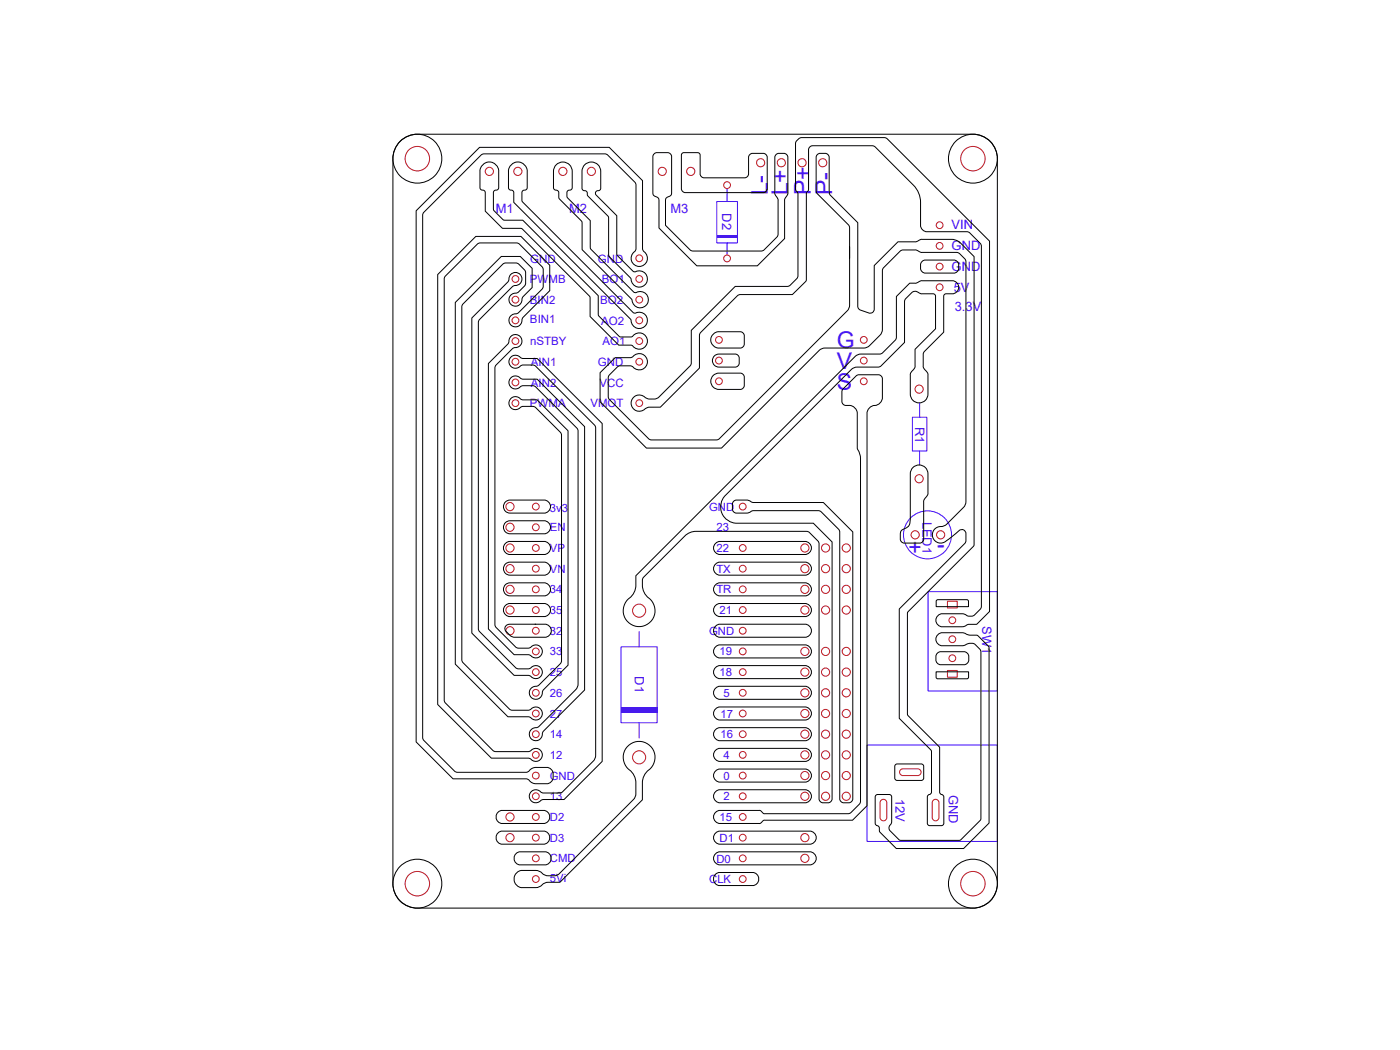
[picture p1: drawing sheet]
<svg xmlns="http://www.w3.org/2000/svg" width="305mm" height="229mm" viewBox="0 0 305 229" stroke-linecap="round" stroke-linejoin="round" font-family="sans-serif">
<!-- layer: TopSilkLayer -->
<g fill="#4310fd">
<path d="M135.2 154h7.9v1.2h-7.9z"/>
<path d="M156.1 51.2h4.5v.6h-4.5z"/>
</g>
<g fill="none" stroke="#4310fd" stroke-width=".22">
<path d="M158.3 52.9h-2.2v-9h4.5v9h-2.3v2.6M158.3 41v2.9M198.6 90.8h3.2v7.4h-3.2zM200.2 98.2v3M200.2 87.7v3.1M139.1 137.5v3.3M202.1 128.8h15v21.6h-15zM135.2 140.8h7.9v16.6h-7.9zM139.1 157.4v3.3M188.8 162.2h28.3v21h-28.3z"/>
<circle cx="201.9" cy="116.4" r="5.2"/>
</g>
<!-- layer: MOSFET -->
<g fill="none" stroke="#000" stroke-width=".22">
<path d="M87.1 30.8l1.5-1.1 1.2-.4 1.1-.1h120.9a5.3 5.3 0 0 1 5.3 5.3v157.9a5.3 5.3 0 0 1-5.3 5.3h-120.9a5.3 5.3 0 0 1-5.4-5.3v-157.9l.2-1.1 .3-1.1z"/>
<circle cx="90.9" cy="34.5" r="5.3"/>
<circle cx="211.8" cy="34.5" r="5.3"/>
<circle cx="90.9" cy="192.4" r="5.3"/>
<circle cx="211.8" cy="192.4" r="5.3"/>
</g>
<!-- layer: Holes -->
<g fill="none" stroke="#c11b1b" stroke-width=".22">
<path d="M206.3 130.9h2.1v1.5h-2.1zM206.3 146h2.1v1.4h-2.1zM191.8 174.2a.73 .73 0 0 1 .8-.1 .73 .73 0 0 1 .5 .7v3.2a.73 .73 0 0 1-.8 .7 .73 .73 0 0 1-.7-.7v-3.2zM196.1 167.6l.5-.2h3.2a.73 .73 0 0 1 .7 .7 .73 .73 0 0 1-.7 .8h-3.2a.73 .73 0 0 1-.7-.5 .73 .73 0 0 1 .2-.8zM203.2 174.2a.73 .73 0 0 1 .8-.1 .73 .73 0 0 1 .4 .7v3.2a.73 .73 0 0 1-.7 .7 .73 .73 0 0 1-.7-.7v-3.2z"/>
<circle cx="90.9" cy="34.5" r="2.66"/>
<circle cx="106.5" cy="37.3" r=".89"/>
<circle cx="112.7" cy="37.3" r=".89"/>
<circle cx="122.5" cy="37.3" r=".89"/>
<circle cx="128.7" cy="37.3" r=".89"/>
<circle cx="144.2" cy="37.3" r=".89"/>
<circle cx="150.4" cy="37.3" r=".89"/>
<circle cx="165.6" cy="35.4" r=".89"/>
<circle cx="170.1" cy="35.4" r=".89"/>
<circle cx="174.6" cy="35.4" r=".89"/>
<circle cx="179.1" cy="35.4" r=".89"/>
<circle cx="211.8" cy="34.5" r="2.66"/>
<circle cx="139.2" cy="56.2" r=".74"/>
<circle cx="158.3" cy="40.3" r=".74"/>
<circle cx="158.3" cy="56.3" r=".74"/>
<circle cx="204.6" cy="53.5" r=".74"/>
<circle cx="204.6" cy="49" r=".74"/>
<circle cx="204.6" cy="58" r=".74"/>
<circle cx="112.2" cy="74.3" r=".74"/>
<circle cx="112.2" cy="69.8" r=".74"/>
<circle cx="112.2" cy="65.2" r=".74"/>
<circle cx="112.2" cy="78.8" r=".74"/>
<circle cx="112.2" cy="60.7" r=".74"/>
<circle cx="139.2" cy="74.3" r=".74"/>
<circle cx="139.2" cy="69.8" r=".74"/>
<circle cx="139.2" cy="65.2" r=".74"/>
<circle cx="139.2" cy="78.8" r=".74"/>
<circle cx="139.2" cy="60.7" r=".74"/>
<circle cx="156.5" cy="74" r=".74"/>
<circle cx="156.5" cy="78.5" r=".74"/>
<circle cx="188.1" cy="78.5" r=".74"/>
<circle cx="188.1" cy="74" r=".74"/>
<circle cx="204.6" cy="62.5" r=".74"/>
<circle cx="112.2" cy="87.8" r=".74"/>
<circle cx="112.2" cy="83.3" r=".74"/>
<circle cx="139.2" cy="87.8" r=".74"/>
<circle cx="156.5" cy="83" r=".74"/>
<circle cx="188.1" cy="83" r=".74"/>
<circle cx="200.1" cy="84.7" r=".89"/>
<circle cx="111" cy="110.3" r=".89"/>
<circle cx="111" cy="119.3" r=".89"/>
<circle cx="111" cy="114.8" r=".89"/>
<circle cx="116.7" cy="114.8" r=".74"/>
<circle cx="116.7" cy="110.3" r=".74"/>
<circle cx="116.7" cy="119.3" r=".74"/>
<circle cx="161.7" cy="110.3" r=".74"/>
<circle cx="161.7" cy="119.3" r=".74"/>
<circle cx="175.2" cy="119.3" r=".89"/>
<circle cx="179.7" cy="119.3" r=".89"/>
<circle cx="184.2" cy="119.3" r=".89"/>
<circle cx="199.3" cy="116.4" r=".89"/>
<circle cx="200.1" cy="104.2" r=".89"/>
<circle cx="204.8" cy="116.4" r=".89"/>
<circle cx="111" cy="128.3" r=".89"/>
<circle cx="111" cy="137.3" r=".89"/>
<circle cx="111" cy="132.8" r=".89"/>
<circle cx="111" cy="123.8" r=".89"/>
<circle cx="116.7" cy="123.8" r=".74"/>
<circle cx="116.7" cy="132.8" r=".74"/>
<circle cx="116.7" cy="128.3" r=".74"/>
<circle cx="116.7" cy="137.3" r=".74"/>
<circle cx="139.1" cy="132.9" r="1.42"/>
<circle cx="161.7" cy="123.8" r=".74"/>
<circle cx="161.7" cy="132.8" r=".74"/>
<circle cx="161.7" cy="128.3" r=".74"/>
<circle cx="161.7" cy="137.3" r=".74"/>
<circle cx="175.2" cy="128.3" r=".89"/>
<circle cx="175.2" cy="132.8" r=".89"/>
<circle cx="175.2" cy="123.8" r=".89"/>
<circle cx="179.7" cy="128.3" r=".89"/>
<circle cx="179.7" cy="123.8" r=".89"/>
<circle cx="179.7" cy="132.8" r=".89"/>
<circle cx="184.2" cy="128.3" r=".89"/>
<circle cx="184.2" cy="123.8" r=".89"/>
<circle cx="184.2" cy="132.8" r=".89"/>
<circle cx="207.3" cy="139.2" r=".74"/>
<circle cx="207.3" cy="135" r=".74"/>
<circle cx="116.7" cy="141.8" r=".74"/>
<circle cx="116.7" cy="159.8" r=".74"/>
<circle cx="116.7" cy="150.8" r=".74"/>
<circle cx="116.7" cy="146.3" r=".74"/>
<circle cx="116.7" cy="155.3" r=".74"/>
<circle cx="161.7" cy="141.8" r=".74"/>
<circle cx="161.7" cy="150.8" r=".74"/>
<circle cx="161.7" cy="159.8" r=".74"/>
<circle cx="161.7" cy="146.3" r=".74"/>
<circle cx="161.7" cy="155.3" r=".74"/>
<circle cx="175.2" cy="150.8" r=".89"/>
<circle cx="175.2" cy="159.8" r=".89"/>
<circle cx="175.2" cy="146.3" r=".89"/>
<circle cx="175.2" cy="155.3" r=".89"/>
<circle cx="175.2" cy="141.8" r=".89"/>
<circle cx="179.7" cy="159.8" r=".89"/>
<circle cx="179.7" cy="150.8" r=".89"/>
<circle cx="179.7" cy="155.3" r=".89"/>
<circle cx="179.7" cy="146.3" r=".89"/>
<circle cx="179.7" cy="141.8" r=".89"/>
<circle cx="184.2" cy="159.8" r=".89"/>
<circle cx="184.2" cy="150.8" r=".89"/>
<circle cx="184.2" cy="155.3" r=".89"/>
<circle cx="184.2" cy="146.3" r=".89"/>
<circle cx="184.2" cy="141.8" r=".89"/>
<circle cx="207.3" cy="143.3" r=".74"/>
<circle cx="111" cy="177.9" r=".89"/>
<circle cx="116.7" cy="168.8" r=".74"/>
<circle cx="116.7" cy="173.4" r=".74"/>
<circle cx="116.7" cy="164.4" r=".74"/>
<circle cx="116.7" cy="177.9" r=".74"/>
<circle cx="139.1" cy="164.9" r="1.42"/>
<circle cx="161.7" cy="173.4" r=".74"/>
<circle cx="161.7" cy="168.9" r=".74"/>
<circle cx="161.7" cy="164.4" r=".74"/>
<circle cx="161.7" cy="177.9" r=".74"/>
<circle cx="175.2" cy="173.4" r=".89"/>
<circle cx="175.2" cy="168.8" r=".89"/>
<circle cx="175.2" cy="164.3" r=".89"/>
<circle cx="179.7" cy="173.4" r=".89"/>
<circle cx="179.7" cy="168.8" r=".89"/>
<circle cx="179.7" cy="164.3" r=".89"/>
<circle cx="184.2" cy="173.4" r=".89"/>
<circle cx="184.2" cy="168.8" r=".89"/>
<circle cx="184.2" cy="164.3" r=".89"/>
<circle cx="90.9" cy="192.4" r="2.66"/>
<circle cx="111" cy="182.4" r=".89"/>
<circle cx="116.7" cy="186.9" r=".74"/>
<circle cx="116.7" cy="182.4" r=".74"/>
<circle cx="116.7" cy="191.4" r=".74"/>
<circle cx="161.7" cy="186.9" r=".74"/>
<circle cx="161.7" cy="182.4" r=".74"/>
<circle cx="161.7" cy="191.4" r=".74"/>
<circle cx="175.2" cy="182.4" r=".89"/>
<circle cx="175.2" cy="186.9" r=".89"/>
<circle cx="211.8" cy="192.4" r="2.66"/>
</g>
<!-- layer: MOSFET$TRACES -->
<g fill="none" stroke="#000" stroke-width=".22">
<path d="M104.4 32.1h28.2l7.3 7.2v14.8l.2 .5a1.81 1.81 0 0 1 .5 2.8 1.81 1.81 0 0 1-2.8 0 1.81 1.81 0 0 1 .5-2.8l.2-.5-.1-14-.2-.4-5.9-5.9-.4-.3h-26.8l-.4 .3-12.4 12.4-.2 .4v114.2l.2 .4 6.7 6.7 .4 .2h15.1l.7-.3a1.82 1.82 0 0 1 1.5-.7h2.3a1.83 1.83 0 0 1 1.5 1.3 1.83 1.83 0 0 1-.7 2l-.8 .2h-2.3a2.99 2.99 0 0 1-1.9-1h-16.2l-8-8.1v-115.6zM105.1 35.9a2.02 2.02 0 0 1 2.2-.5 2.02 2.02 0 0 1 1.3 1.9v3.6a.73 .73 0 0 1-.9 .6l-.3 .4v3.6l.2 .4 2 2h4.2l16.4 16.5v4.1l.2 .3 4.6 4.5h2.5a1.82 1.82 0 0 1 2.6-.5 1.82 1.82 0 0 1 .4 2.7 1.93 1.93 0 0 1-3-.3l-2.8-.1-6.2-6.2v-4.1l-.2-.3-14.6-14.6-.3-.2h-4l-3.8-3.7v-4.1a.73 .73 0 0 0-.8-.6l-.3-.4v-3.6v-.5zM111.3 35.9a2.02 2.02 0 0 1 2.2-.5 2.02 2.02 0 0 1 1.3 1.9v3.6a.73 .73 0 0 1-.9 .6l-.3 .4v1.7l.2 .4 24 24a.82 .82 0 0 0 1 0 1.79 1.79 0 0 1 2.1 1.6 1.79 1.79 0 0 1-1.8 2 1.79 1.79 0 0 1-1.7-2l-25.5-25.5v-2.2a.73 .73 0 0 0-.9-.6l-.3-.4v-3.6v-.5zM121.1 35.9a2.04 2.04 0 0 1 2.2-.5 2.04 2.04 0 0 1 1.3 1.9v3.6a.73 .73 0 0 1-.9 .6 1.37 1.37 0 0 0-.2 1.4l5 5.1v5.9l.2 .4 9.3 9.3a.8 .8 0 0 0 1-.1 1.79 1.79 0 0 1 2.1 1.5 1.79 1.79 0 0 1-1.6 2 1.79 1.79 0 0 1-1.9-1.8l-10.9-10.8v-6.1l-4.9-5-.1-.3v-1.1a.74 .74 0 0 0-.9-.6l-.3-.4v-3.6l.2-.8zM127.3 35.9a2.04 2.04 0 0 1 2.2-.5 2.04 2.04 0 0 1 1.3 1.9v3.7a.73 .73 0 0 1-.9 .6l-.3 .4 .2 .5 4.5 4.5v8.5l3.5 3.5a.81 .81 0 0 0 1 0 1.79 1.79 0 0 1 2.1 1.6 1.79 1.79 0 0 1-1.7 1.9 1.79 1.79 0 0 1-1.8-1.8l-4.9-5v-8.5l-4.5-4.5-.1-.4a.74 .74 0 0 0-.9-.9l-.3-.4v-3.7l.2-.8zM142.4 33.5l.6-.3h2.3a.9 .9 0 0 1 .9 .9v7.8a1.11 1.11 0 0 1-1 1.1l-.3 .5v5.6l5.5 5.4 .5 .2 15.1-.1 3.1-3 .3-.4v-7.5l-.7-1.8v-7.6a.9 .9 0 0 1 .9-.9h1a.9 .9 0 0 1 .9 .9v7.6l-.7 1.8v8.2l-5.9 6h-13.2l-8.2-8.3v-5.9a1.11 1.11 0 0 0-1.1-1.1l-.3-.7v-7.8zM148.4 33.5l.5-.3h3l.5 .3v4.3a.9 .9 0 0 0 .9 .9h8.8a.9 .9 0 0 0 .9-.9v-3.5a.9 .9 0 0 1 .9-.9h2.2a.9 .9 0 0 1 .9 .9v6.7a.9 .9 0 0 1-.9 .9h-16.9a.9 .9 0 0 1-.9-.9zM173.5 30.6l.6-.5 .4-.1h18l.5 .1 22.4 22.4v80.6l-2.8 2.8h-1.8l-1.3 .6h-4.3a1.42 1.42 0 0 1-1.4-1.5 1.42 1.42 0 0 1 1.4-1.4l4.6 .1a2 2 0 0 0 2.4 .2l1.2-1.2 .3-.7v-78.4l-.3-.6-2.7-2.5-8.9-.1a1.43 1.43 0 0 1-1.4-1.4v-5.5l-.3-1.2-.5-1.1-.7-.9-8.5-8.4-.5-.2h-13a.9 .9 0 0 0-.9 .9v8.7l-.4 .9-.1 18.9-3 3h-11.3l-.7 .3-8.1 8.2-.1 .4v7.1l-8.5 8.5-2.8 .1a2.79 2.79 0 0 1-2.5 .7 1.8 1.8 0 0 1-.7-2.7 1.8 1.8 0 0 1 2.9 0 2.56 2.56 0 0 0 1.8 .2l.9-.4 7-7 .1-.5v-7.1l9.6-9.5 11.5-.1 2-1.8 .1-.5v-17.8l-.5-1v-9.9zM95.3 59.8l8.3-8.3h9.8l6.3 6.2v5.6l-5.9 6a1.72 1.72 0 0 1-1.7 1.9 1.44 1.44 0 0 1-1.3-1.7 1.44 1.44 0 0 1 1.7-1.2l.4-.2 5.1-5.1 .3-.7-.2-4-5.2-5.3-.4-.1h-8l-.4 .1-7.3 7.3-.1 .4v91.7l.3 .7 10.5 10.4 .4 .1h7.3a1.72 1.72 0 0 1 2.5-.2 1.44 1.44 0 0 1-.2 2.1 1.44 1.44 0 0 1-2.1-.3l-.4-.1h-8l-11.7-11.7zM111.2 59.8a1.44 1.44 0 0 1 2.4 .5 1.44 1.44 0 0 1-1.6 1.9l-.5 .2-7.1 7.2-.3 .6v66.7l.3 .6 7.9 7.9 .6 .2h2.3a1.72 1.72 0 0 1 2.5-.2 1.44 1.44 0 0 1-.2 2.1 1.44 1.44 0 0 1-2.1-.3l-.4-.2h-3.1l-9.2-9.2v-68.6l7.8-7.8zM185 53.8v12.6l-.3 1-28.3 28.3-.4 .1h-14.2l-.6-.3-8.5-8.5-.2-.4-.1-4.4 .1-.4 2.3-2.1 2.4-.1 .5 .2a1.8 1.8 0 0 0 2.6 .3 1.8 1.8 0 0 0 0-2.7 1.8 1.8 0 0 0-2.6 .3l-.5 .2h-3.3l-3.3 3.2v6.4l10.1 10.1h16.4l21.5-21.5 1-.3 8.8-.1 .9-.4 2.3-2.3 .4-.6 .1-.7v-13l.3-.4 3.6-3.6 .6-.3h2.6l1.6 .6 7.9 .1 1.3 1.2 .3 .7v52.2l-.1 .7-.4 .6-3.7 3.6-.9 .5a1.83 1.83 0 0 0-2.1 2.3 1.83 1.83 0 0 0 3 .8l2.2-1.8a1.25 1.25 0 0 1 1.5-.5l.4 .3 .1 .5v1.5l-.3 .6-14.2 14.3v23.8l7 7v9a.7 .7 0 0 1-.7 .7l-.2 .4v5.7l.1 .3 .4 .3h2.6l.4-.3 .1-6a.7 .7 0 0 0-.7-.6l-.2-.4v-9.8l-6.9-6.9-.1-.4v-21.9l.1-.3 14.2-14.2 .2-.4v-62.7l-3.2-3.2-1.4-.6h-6.7l-1.3 .5h-4l-5.2 5.2v9.5a.89 .89 0 0 1-1.1 .8l-2.1-.7-.4-.7v-18.2l-6.1-6.2-.1-.4v-7.6a.9 .9 0 0 0-.9-.9h-1a.9 .9 0 0 0-.9 .9v7.5l.2 .4 7 6.9 .1 .5v6.6M200.6 57.1l.6-.4 .3-.1h6.2a1.46 1.46 0 0 1 1.1 1.4 1.46 1.46 0 0 1-1.1 1.5h-6.2a1.47 1.47 0 0 1-.9-2.4z"/>
<path d="M99.1 65.9l10-10.1h4.2l2.6 2.6v4.2l-2.1 2.2a1.71 1.71 0 0 1-1.7 1.9 1.44 1.44 0 0 1-1.3-1.7 1.44 1.44 0 0 1 1.7-1.2l.4-.2 1.5-1.7v-2.8l-.2-.4-1.7-1.4h-2.6l-.4 .2-8.7 8.7-.2 .4-.1 77 .3 .7 10.3 10.2 .4 .1h3.7a1.72 1.72 0 0 1 2.5-.2 1.44 1.44 0 0 1-.2 2.1 1.44 1.44 0 0 1-2.1-.3l-.4-.2h-4.4l-11.5-11.4zM111.1 73.3a1.43 1.43 0 0 1 2.5 .5 1.43 1.43 0 0 1-1.6 1.9l-.5 .2-3.5 3.6-.3 .6v55.9l.3 .6 4.4 4.4 2.8 .1a1.72 1.72 0 0 1 2.5-.2 1.44 1.44 0 0 1-.2 2.1 1.44 1.44 0 0 1-2.1-.3l-.4-.2h-3.1l-5.6-5.6v-57.8l4.2-4.2zM111.2 77.8a1.49 1.49 0 0 1 2.2 .1l.5 .1h3l14.2 14.2v73.6l-8.3 8.3h-4.7a1.72 1.72 0 0 1-2.5 .2 1.44 1.44 0 0 1 .2-2.1 1.44 1.44 0 0 1 2.1 .3l.4 .1 4-.1 6.9-6.8 .5-.9v-71.6l-.3-.7-12.8-12.8-.6-.2h-2.3a1.72 1.72 0 0 1-2.5 .2l-.4-.9zM155.3 72.8l.8-.5 .4-.1h4.7a.9 .9 0 0 1 .8 .9v1.8a.9 .9 0 0 1-.8 .9h-4.7a1.77 1.77 0 0 1-1.6-1.1 1.77 1.77 0 0 1 .4-1.9zM155.5 77.5l1-.4h3.6a.9 .9 0 0 1 .8 .9v1a.9 .9 0 0 1-.8 .9h-3.6a1.42 1.42 0 0 1-1.3-.9 1.42 1.42 0 0 1 .3-1.5zM195.2 64.5l2.8-2.8a5.1 5.1 0 0 0 2.8-.6h6.5a1.42 1.42 0 0 1 1.4 1.4 1.42 1.42 0 0 1-1.4 1.5h-1.6l-.2 .5v7.8l-4.2 4.2-.3 .4v3l.7 1a1.87 1.87 0 0 1 .3 1.8v3.1a1.92 1.92 0 0 1-1.9 1.9 1.92 1.92 0 0 1-1.9-1.9v-3.1a1.89 1.89 0 0 1 .5-2l.5-.8v-3.9l4.5-4.4-.1-7.4-.5-.2-2.6-.1a1.42 1.42 0 0 0-2-.2l-1.5 1.7-.1 9.1-5.3 5.3-5.3 .2-1 .4-27.4 27.5a3.5 3.5 0 0 0-.7 3.8 3.5 3.5 0 0 0 3.2 2.2h16.7l4.1 4.1v55.9a.9 .9 0 0 1-.9 .9h-1.1a.9 .9 0 0 1-.9-.9v-55.5l-.2-.6-1.9-1.9-.6-.2-24.9 .1-.9 .4-.7 .5-9 9a4.1 4.1 0 0 0 1.6 4.9 3.5 3.5 0 0 1-.5 5.1 3.5 3.5 0 0 1-5-.9 3.5 3.5 0 0 1 1.2-4.9l.4-.5a5.2 5.2 0 0 0 .6-4.1l47.8-47.7 .9-.5h4.6l3.2-3 .3-.7zM111.2 86.8a1.49 1.49 0 0 1 2.2 .1l.5 .2h3l6.8 6.7v51l-5.5 5.5a1.71 1.71 0 0 1-1.7 1.9 1.44 1.44 0 0 1-1.3-1.6 1.44 1.44 0 0 1 1.7-1.2l.4-.2 4.7-4.7 .3-.6v-49.2l-.3-.6-5.6-5.5-2.7-.1a1.72 1.72 0 0 1-2.5 .2l-.4-.9zM111.2 82.3a1.49 1.49 0 0 1 2.2 .1l.5 .2h3l10.4 10.3v57.3l-9.1 9.2a1.72 1.72 0 0 1-1.7 1.9 1.44 1.44 0 0 1-1.3-1.7 1.44 1.44 0 0 1 1.7-1.2l.4-.2 8-8 .5-1 .1-55.4-.3-.6-9-9-.6-.2h-2.3a1.72 1.72 0 0 1-2.5 .2l-.4-.9zM155.3 81.8l.5-.4 .7-.2h4.7a.9 .9 0 0 1 .8 .9v1.8a.9 .9 0 0 1-.8 .9h-4.7a1.77 1.77 0 0 1-1.6-1.1 1.77 1.77 0 0 1 .4-1.9zM186.4 81.8l.6-.2h4.2a.9 .9 0 0 1 .9 .9v4a1.91 1.91 0 0 1-2.1 1.8 1.85 1.85 0 0 0-1.2 1.7v85.4l-3.2 3.2h-19.1h-.3l-.7 .7h-.3h-8.4a1.42 1.42 0 0 1-1.4-1.4 1.42 1.42 0 0 1 1.4-1.5h8.4l.3 .1 .7 .6 .3 .1h18.2l.6-.3 2-2.2v-74.8l-.2-1.3-.5-1.1v-7.5a1.93 1.93 0 0 0-2.4-1.7 .9 .9 0 0 1-.9-.9l.1-2.5zM110 109.3l1-.4h7.4a1.42 1.42 0 0 1 1.4 1.4 1.42 1.42 0 0 1-1.4 1.4h-7.4a1.42 1.42 0 0 1-1.3-.9 1.42 1.42 0 0 1 .3-1.5zM110 113.8l1-.4h7.4a1.42 1.42 0 0 1 1.4 1.4 1.42 1.42 0 0 1-1.4 1.4h-7.4a1.42 1.42 0 0 1-1.3-.9 1.42 1.42 0 0 1 .3-1.5z"/>
<path d="M110.2 118.1l.8-.2h7.4a1.42 1.42 0 0 1 1.4 1.4 1.42 1.42 0 0 1-1.4 1.4h-7.4a1.41 1.41 0 0 1-1.3-1 1.41 1.41 0 0 1 .5-1.6zM155.6 118.5l.8-.6h.4h18.4a1.42 1.42 0 0 1 1.5 1.4 1.42 1.42 0 0 1-1.5 1.4h-18.4a1.42 1.42 0 0 1-1.2-2.2zM159.7 109.1l.6-.2h2.3l1.4 .5h15.3l6.4 6.4v58.1a.9 .9 0 0 1-.9 .9h-1.1a.9 .9 0 0 1-.9-.9v-58.3l-.2-.4-3.8-3.8-.4-.2h-14.4l-1.2 .5h-2.5a.9 .9 0 0 1-.8-.9v-1zM198.8 101.8a1.92 1.92 0 0 1 2.1-.4 1.92 1.92 0 0 1 1.1 1.8v3a2.02 2.02 0 0 1-.4 2.1l-.5 .7v8.4a.9 .9 0 0 1-.9 .8h-3.3a.9 .9 0 0 1-.9-.8 2.18 2.18 0 0 1 .4-2 2.16 2.16 0 0 0 1.8-2.5v-9.7l.1-.8zM110 127.3l1-.4h7.4a1.42 1.42 0 0 1 1.4 1.4 1.42 1.42 0 0 1-1.4 1.4h-7.4a1.42 1.42 0 0 1-1.3-.8 1.42 1.42 0 0 1 .3-1.6zM110 122.8l1-.4h7.4a1.42 1.42 0 0 1 1.4 1.4 1.42 1.42 0 0 1-1.4 1.4h-7.4a1.42 1.42 0 0 1-1.3-.9 1.42 1.42 0 0 1 .3-1.5zM110.2 136.2l.8-.3h7.6a1.42 1.42 0 0 1 1.4 1.4 1.42 1.42 0 0 1-1.4 1.4h-6.8a2.86 2.86 0 0 1-1.7-1.3l-.2-.8zM110.2 131.7l.8-.3h7.4a1.42 1.42 0 0 1 1.4 1.4 1.42 1.42 0 0 1-1.4 1.4h-7.4a1.41 1.41 0 0 1-1.3-.9 1.41 1.41 0 0 1 .5-1.6zM116.7 135.9h-.2M155.6 127.5l.8-.6h.4h18.4a1.42 1.42 0 0 1 1.5 1.4 1.42 1.42 0 0 1-1.5 1.4h-18.4a1.42 1.42 0 0 1-1.2-2.2zM155.6 136.5l.8-.5 .4-.1h18.4a1.42 1.42 0 0 1 1.5 1.4 1.42 1.42 0 0 1-1.5 1.4h-18.4a1.42 1.42 0 0 1-1.2-2.2zM156 122.7l.8-.3h18.4a1.42 1.42 0 0 1 1.5 1.4 1.42 1.42 0 0 1-1.5 1.4h-18.4a1.41 1.41 0 0 1-1.4-1 1.41 1.41 0 0 1 .6-1.5z"/>
<path d="M156 131.7l.8-.3h18.4a1.42 1.42 0 0 1 1.5 1.4 1.42 1.42 0 0 1-1.5 1.4h-18.4a1.41 1.41 0 0 1-1.4-.9 1.41 1.41 0 0 1 .6-1.6zM203.9 130.7l.3-.1h6.3l.4 .3v1.2h-7.1zM204.4 138l.8-.2h4.3l1.5 .5h1.8l2.5 2.5v38.4l-5.5 5.5h-14.7l-3.5-3.5-.1-.9a.7 .7 0 0 0-.7-.6l-.3-.5v-5.7l.3-.5h.3h2.5l.5 .2v5.7l-.2 .6a.96 .96 0 0 0-.1 1.4l1.9 1.9 .4 .2h12.7l.4-.2 4.3-4.4 .1-36.5-.3-.6-1-1a2.41 2.41 0 0 0-2.5 .3h-4.6a1.41 1.41 0 0 1-1.4-1 1.41 1.41 0 0 1 .6-1.6zM155.6 154.5l.8-.5 .4-.1h18.4a1.42 1.42 0 0 1 1.5 1.4 1.42 1.42 0 0 1-1.5 1.5h-18.4a1.42 1.42 0 0 1-1.2-2.3zM155.6 159l.8-.5 .4-.1h18.4a1.42 1.42 0 0 1 1.5 1.4 1.42 1.42 0 0 1-1.5 1.5h-18.4a1.42 1.42 0 0 1-1.2-2.3zM155.6 150l.8-.5 .4-.1h18.4a1.42 1.42 0 0 1 1.5 1.4 1.42 1.42 0 0 1-1.5 1.5h-18.4a1.42 1.42 0 0 1-1.2-2.3zM155.6 145.5l.8-.5 .4-.1h18.4a1.42 1.42 0 0 1 1.5 1.4 1.42 1.42 0 0 1-1.5 1.4h-18.4a1.42 1.42 0 0 1-1.2-2.2zM155.6 141l.8-.5 .4-.1h18.4a1.42 1.42 0 0 1 1.5 1.4 1.42 1.42 0 0 1-1.5 1.4h-18.4a1.42 1.42 0 0 1-1.2-2.2zM203.8 146.3h7.1v1.1l-.4 .4h-6.3l-.4-.4zM204 142.3l.5-.4h.3h5a1.46 1.46 0 0 1 1.2 1.4 1.46 1.46 0 0 1-1.2 1.4h-5a1.47 1.47 0 0 1-.8-2.4zM108.3 177l.7-.5 .4-.1h8.9a1.42 1.42 0 0 1 1.4 1.5 1.42 1.42 0 0 1-1.4 1.4h-8.9a1.42 1.42 0 0 1-1.1-2.3zM136.9 162.3a3.5 3.5 0 0 1 5.1 .6 3.5 3.5 0 0 1-1.2 5.1l-.3 .4a3.5 3.5 0 0 0-.6 2v3.7l-18 18h-2.9l-2 1.1h-3.3a1.87 1.87 0 0 1-1.8-1.8 1.87 1.87 0 0 1 1.8-1.9h3.3l.7 .4 .6 .4a3.3 3.3 0 0 0 2.5 .4l1-.5 16.1-16.1 .4-.6 .1-.7a6.8 6.8 0 0 0-.3-3.9l-.7-.9a3.6 3.6 0 0 1-.5-5.7z"/>
<path d="M155.6 163.5l.8-.5 .4-.1h18.4a1.42 1.42 0 0 1 1.5 1.4 1.42 1.42 0 0 1-1.5 1.5h-18.4a1.42 1.42 0 0 1-1.2-2.3zM155.6 168l.8-.5 .4-.1h18.4a1.42 1.42 0 0 1 1.5 1.5 1.42 1.42 0 0 1-1.5 1.4h-18.4a1.42 1.42 0 0 1-1.2-2.3zM155.6 172.5l.8-.5 .4-.1h18.4a1.42 1.42 0 0 1 1.5 1.5 1.42 1.42 0 0 1-1.5 1.4h-18.4a1.42 1.42 0 0 1-1.2-2.3zM195.1 166.4h5.7l.3 .5-.1 2.7-.4 .3-5.5-.1-.3-.4v-2.5zM108.3 181.5l.7-.5 .4-.1h8.9a1.42 1.42 0 0 1 1.4 1.5 1.42 1.42 0 0 1-1.4 1.4h-8.9a1.42 1.42 0 0 1-1.1-2.3zM112.5 185.7l.8-.2h5.3a1.42 1.42 0 0 1 1.4 1.4 1.42 1.42 0 0 1-1.4 1.4h-5.3a1.43 1.43 0 0 1-1.3-1 1.43 1.43 0 0 1 .5-1.6zM155.6 186.1l.8-.6h.4h19.5a1.42 1.42 0 0 1 1.4 1.4 1.42 1.42 0 0 1-1.4 1.4h-19.5a1.42 1.42 0 0 1-1.2-2.2zM155.9 190.2l.8-.2h7.1a1.42 1.42 0 0 1 1.4 1.4 1.42 1.42 0 0 1-1.4 1.4h-7.1a1.43 1.43 0 0 1-1.3-1 1.43 1.43 0 0 1 .5-1.6zM156 181.2l.8-.3h19.5a1.42 1.42 0 0 1 1.4 1.5 1.42 1.42 0 0 1-1.4 1.4h-19.5a1.41 1.41 0 0 1-1.4-1 1.41 1.41 0 0 1 .6-1.6z"/>
</g>
<g font-size="5" fill="#4310fd">
<text x="167.2" y="42.6" transform="rotate(-90 167.2 42.6)">L-</text>
<text x="171.6" y="42.6" transform="rotate(-90 171.6 42.6)">L+</text>
<text x="176.5" y="42.6" transform="rotate(-90 176.5 42.6)">P+</text>
<text x="181.2" y="42.6" transform="rotate(-90 181.2 42.6)">P-</text>
<text x="182.2" y="75.8">G</text>
<text x="182.2" y="80.3">V</text>
<text x="182.2" y="84.8">S</text>
</g>
<text font-size="4.9" fill="#4310fd" x="197.8" y="120.7">+ -</text>
<g font-size="2.8" fill="#4310fd">
<text x="107.9" y="46.4">M1</text>
<text x="123.9" y="46.4">M2</text>
<text x="146" y="46.4">M3</text>
<text x="157.3" y="46.5" transform="rotate(90 157.3 46.5)">D2</text>
<text x="207.2" y="50">VIN</text>
<text x="207.2" y="59">GND</text>
<text x="207.2" y="54.5">GND</text>
<text x="207.6" y="63.5">5V</text>
<text x="207.9" y="67.6">3.3V</text>
<text x="199.3" y="92.9" transform="rotate(90 199.3 92.9)">R1</text>
<text x="200.9" y="113.5" transform="rotate(90 200.9 113.5)">LED1</text>
<text x="213.8" y="136.4" transform="rotate(90 213.8 136.4)">SW1</text>
<text x="138.2" y="147.2" transform="rotate(90 138.2 147.2)">D1</text>
<text x="195" y="173.8" transform="rotate(90 195 173.8)">12V</text>
<text x="206.6" y="173" transform="rotate(90 206.6 173)">GND</text>
</g>
<g font-size="2.5" fill="#4310fd">
<text x="115.4" y="57.2">GND</text>
<text x="130.2" y="57.2">GND</text>
<text x="115.4" y="61.7">PWMB</text>
<text x="131" y="61.7">BO1</text>
<text x="115.4" y="66.2">BIN2</text>
<text x="115.4" y="70.2">BIN1</text>
<text x="130.7" y="66.2">BO2</text>
<text x="130.9" y="70.7">AO2</text>
<text x="115.4" y="75.2">nSTBY</text>
<text x="131.2" y="75.2">AO1</text>
<text x="115.6" y="79.7">AIN1</text>
<text x="130.2" y="79.7">GND</text>
<text x="115.4" y="88.7">PWMA</text>
<text x="115.6" y="84.2">AIN2</text>
<text x="128.5" y="88.7">VMOT</text>
<text x="130.5" y="84.2">VCC</text>
<text x="119.7" y="111.4">3v3</text>
<text x="154.4" y="111.2">GND</text>
<text x="119.7" y="115.7">EN</text>
<text x="156" y="115.7">23</text>
<text x="119.7" y="124.7">VN</text>
<text x="119.7" y="120.2">VP</text>
<text x="156" y="120.2">22</text>
<text x="156" y="124.7">TX</text>
<text x="119.7" y="129.2">34</text>
<text x="156" y="129.2">TR</text>
<text x="119.7" y="133.7">35</text>
<text x="156.6" y="133.7">21</text>
<text x="119.7" y="142.7">33</text>
<text x="119.7" y="138.2">32</text>
<text x="154.4" y="138.2">GND</text>
<text x="156.6" y="142.7">19</text>
<text x="119.7" y="147.2">25</text>
<text x="156.6" y="147.2">18</text>
<text x="119.7" y="151.7">26</text>
<text x="157.5" y="151.7">5</text>
<text x="119.7" y="160.7">14</text>
<text x="119.7" y="156.2">27</text>
<text x="156.9" y="156.2">17</text>
<text x="156.9" y="160.7">16</text>
<text x="119.7" y="165.2">12</text>
<text x="157.5" y="165.2">4</text>
<text x="119.7" y="169.7">GND</text>
<text x="157.5" y="169.7">0</text>
<text x="119.7" y="178.7">D2</text>
<text x="119.7" y="174.2">13</text>
<text x="156.6" y="178.7">15</text>
<text x="157.5" y="174.2">2</text>
<text x="119.7" y="183.2">D3</text>
<text x="156.6" y="183.2">D1</text>
<text x="119.7" y="187.7">CMD</text>
<text x="156" y="188">D0</text>
<text x="119.7" y="192">5Vi</text>
<text x="154.4" y="192.3">CLK</text>
</g>
</svg>
